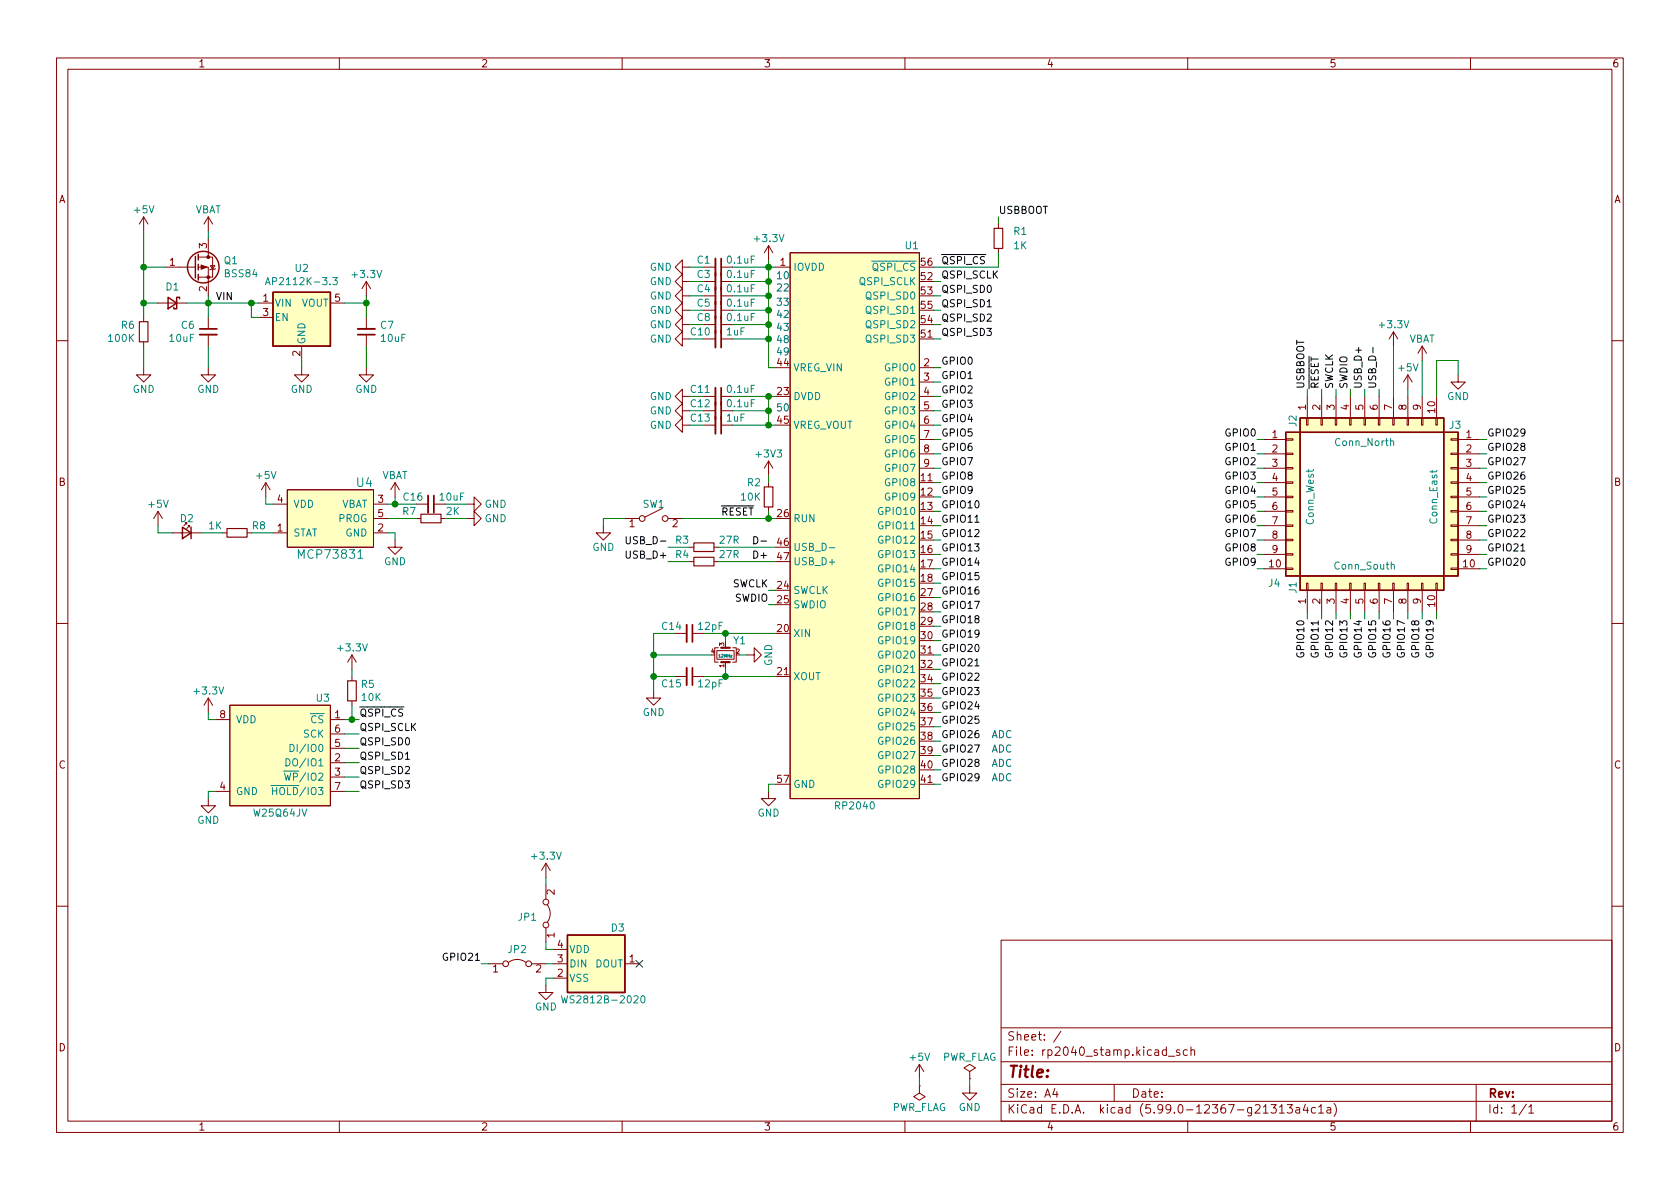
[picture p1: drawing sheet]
<svg xmlns="http://www.w3.org/2000/svg" width="297mm" height="210mm" viewBox="0 0 297 210" stroke-linecap="round" stroke-linejoin="round" font-family="sans-serif">
<g fill="none" stroke="#840000" stroke-width=".18">
<path d="M10 10.2h277v190.1h-277zM12 12.2h273v186.1h-273zM60 10.2v2M110 10.2v2M160 10.2v2M210 10.2v2M260 10.2v2M25.4 38.3l-.8 1.3M25.4 38.3v2.6M25.4 38.3l.8 1.3M36.8 38.3v2.6M36.8 38.3l-.7 1.3"/>
<path d="M36.8 38.3l.8 1.3M176.5 39.6v.8M25.4 56.1v.8M27.9 53.6h5.1M29.2 47.2h5.3M35.1 47.2h1.7v5.1M35.1 45.5h2.5v3.5h-2.5M36.8 42.2v3.3M36.8 56.1v2.1M36.8 59.2v2M37.2 47h.8l-.4 .6zM38.1 47.5l-.1 .1h-.8l-.1 .1"/>
<path d="M45.7 53.6h2.6M45.7 56.1h2.6M58.4 53.6h2.6M64.8 49.8l-.8 1.2M64.8 49.8v2.5M64.8 56.1v2.1M64.8 59.2v2M64.8 49.8l.7 1.2M120.6 59.9v-1.2l-1.2 1.2 1.2 1.3v-1.3h1.3M120.6 57.4v-1.3l-1.2 1.3 1.2 1.3v-1.3h1.3M120.6 49.8v-1.3l-1.2 1.3 1.2 1.2v-1.2h1.3M120.6 52.3v-1.3l-1.2 1.3 1.2 1.3v-1.3h1.3"/>
<path d="M120.6 54.9v-1.3l-1.2 1.3 1.2 1.2v-1.2h1.3M120.6 47.2v-1.2l-1.2 1.2 1.2 1.3v-1.3h1.3M124.5 47.2h2M124.5 49.8h2M124.5 52.3h2M124.5 59.9h2M124.5 57.4h2M124.5 54.9h2M127.5 47.2h2M127.5 49.8h2M127.5 52.3h2M127.5 59.9h2"/>
<path d="M127.5 57.4h2M127.5 54.9h2M135.9 43.4v2.6M135.9 43.4l-.8 1.3M135.9 43.4l.8 1.3M137.2 47.2h2.5M139.7 44.7h22.9v96.5h-22.9zM162.6 59.9h2.5M176.5 43.9v.8M246.4 58.7l-.8 1.2M246.4 58.7v2.5M246.4 58.7l.7 1.2"/>
<path d="M10 60.2h2M25.4 65v1.3h1.3l-1.3 1.3-1.3-1.3h1.3M25.4 60.4v.8M36.8 65v1.3h1.3l-1.3 1.3-1.2-1.3h1.2M53.3 65v1.3h1.3l-1.3 1.3-1.2-1.3h1.2M53.3 61.2v2.5M64.8 65v1.3h-1.3l1.3 1.3 1.2-1.3h-1.2M120.6 70.1v-1.3l-1.2 1.3 1.2 1.3v-1.3h1.3M120.6 72.6v-1.2l-1.2 1.2 1.2 1.3v-1.3h1.3M120.6 75.2v-1.3l-1.2 1.3 1.2 1.2v-1.2h1.3M124.5 70.1h2M124.5 72.6h2"/>
<path d="M124.5 75.2h2M127.5 70.1h2M127.5 72.6h2M127.5 75.2h2M162.6 70.1h2.5M162.6 72.6h2.5M162.6 75.2h2.5M162.6 77.7h2.5M162.6 65h2.5M162.6 67.6h2.5M223.5 77.7h3.8M227.3 77.6h1.3v.2h-1.3z"/>
<path d="M231 73.9h.3v1.3h-.3zM231.1 70.1v3.8M233.6 73.9h.2v1.3h-.2zM233.7 70.1v3.8M236.1 73.9h.2v1.3h-.2zM236.2 70.1v3.8M238.6 73.9h.3v1.3h-.3zM238.8 70.1v3.8M241.2 73.9h.2v1.3h-.2zM241.3 70.1v3.8M243.7 73.9h.3v1.3h-.3zM243.8 70.1v3.8"/>
<path d="M246.3 73.9h.2v1.3h-.2zM246.4 70.1v3.8M248.8 73.9h.2v1.3h-.2zM248.9 66.3l-.7 1.3M248.9 66.3v2.5M248.9 70.1v3.8M248.9 66.3l.8 1.3M251.3 73.9h.3v1.3h-.3zM251.5 61.2l-.8 1.3M251.5 61.2v2.5M251.5 70.1v3.8M251.5 61.2l.7 1.3"/>
<path d="M253.9 73.9h.2v1.3h-.2zM254 70.1v3.8M256.5 77.6h1.3v.2h-1.3zM257.8 66.3v1.3h1.3l-1.3 1.2-1.3-1.2h1.3M257.8 77.7h3.8M285 60.2h2M27.9 90.4l-.7 1.3M27.9 90.4v2.6M27.9 90.4l.8 1.3M30.5 94.2h5.1M33 92.7v-.2h-.2h.2l-.5 .5M33.5 93.2v-.2h-.2h.2l-.5 .5"/>
<path d="M39.4 94.2h.7M43.7 94.2h.7M47 85.3l-.8 1.3M47 85.3v2.6M47 85.3l.8 1.3M48.3 94.2h2.5M48.3 89.1h2.5M50.8 86.6h15.2v10.2h-15.2zM66 94.2h2.6M66 89.1h2.6M66 91.7h2.6M69.8 95.5v1.3h-1.2l1.2 1.2 1.3-1.2h-1.3"/>
<path d="M69.8 85.3l-.7 1.3M69.8 85.3v2.6M69.8 85.3l.8 1.3M73.7 89.1h2M73.7 91.7h.7M76.7 89.1h2M78 91.7h.7M82.5 89.1h1.3v1.3l1.3-1.3-1.3-1.2v1.2M82.5 91.7h1.3v1.3l1.3-1.3-1.3-1.3v1.3M106.7 93v1.2h-1.3l1.3 1.3 1.2-1.3h-1.2M110.5 91.7h2.5M117.1 89.9l-3.1 1.5"/>
<path d="M118.1 91.7h2.5M121.9 96.8h.8M121.9 99.3h.8M126.2 96.8h.8M126.2 99.3h.8M135.9 81.5l.8 1.3M135.9 81.5v2.6M135.9 85.3v.8M135.9 89.7v.7M135.9 81.5l-.8 1.3M162.6 80.3h2.5M162.6 82.8h2.5"/>
<path d="M162.6 85.3h2.5M223.5 80.3h3.8M223.5 82.8h3.8M223.5 85.3h3.8M223.5 87.9h3.8M223.5 90.4h3.8M223.5 93h3.8M223.5 95.5h3.8M223.5 98h3.8M227.3 97.9h1.3v.3h-1.3zM227.3 95.4h1.3v.2h-1.3zM227.3 92.8h1.3v.3h-1.3z"/>
<path d="M227.3 90.3h1.3v.2h-1.3zM227.3 87.8h1.3v.2h-1.3zM227.3 85.2h1.3v.3h-1.3zM227.3 82.7h1.3v.2h-1.3zM227.3 80.1h1.3v.3h-1.3zM256.5 97.9h1.3v.3h-1.3zM256.5 95.4h1.3v.2h-1.3zM256.5 92.8h1.3v.3h-1.3zM256.5 90.3h1.3v.2h-1.3zM256.5 87.8h1.3v.2h-1.3zM256.5 85.2h1.3v.3h-1.3zM256.5 82.7h1.3v.2h-1.3z"/>
<path d="M256.5 80.1h1.3v.3h-1.3zM257.8 80.3h3.8M257.8 82.8h3.8M257.8 85.3h3.8M257.8 87.9h3.8M257.8 90.4h3.8M257.8 93h3.8M257.8 95.5h3.8M257.8 98h3.8M10 110.2h2M62.2 115.8l.8 1.3M62.2 115.8v2.6"/>
<path d="M62.2 119.6v.8M62.2 115.8l-.7 1.3M119.4 112h2M119.4 119.6h2M122.4 112h2.1M122.4 119.6h2.1M126.7 115.1h3.1v1.5h-3.1zM127 114.5h-.6v2.6h.6M128.3 113.3v1.2M128.3 117.1v1.3M129.5 114.5h.7v2.6h-.7M132.1 115.8h1.2v-1.3l1.3 1.3-1.3 1.3v-1.3"/>
<path d="M137.2 119.6h2.5M162.6 115.8h2.5M223.5 100.6h3.8M227.3 100.5h1.3v.2h-1.3zM231 103.1h.3v1.3h-.3zM231.1 104.4v3.8M233.6 103.1h.2v1.3h-.2zM233.7 104.4v3.8M236.1 103.1h.2v1.3h-.2zM236.2 104.4v3.8M238.6 103.1h.3v1.3h-.3zM238.8 104.4v3.8"/>
<path d="M241.2 103.1h.2v1.3h-.2zM241.3 104.4v3.8M243.7 103.1h.3v1.3h-.3zM243.8 104.4v3.8M246.3 103.1h.2v1.3h-.2zM246.4 104.4v3.8M248.8 103.1h.2v1.3h-.2zM248.9 104.4v3.8M251.3 103.1h.3v1.3h-.3zM251.5 104.4v3.8M253.9 103.1h.2v1.3h-.2zM254 104.4v3.8"/>
<path d="M256.5 100.5h1.3v.2h-1.3zM257.8 100.6h3.8M285 110.2h2M36.8 123.4v2.6M36.8 123.4l-.7 1.3M36.8 123.4l.8 1.3M38.1 127.2h2.5M38.1 139.9h2.5M40.6 124.7h17.8v17.8h-17.8zM58.4 127.2h2.6M58.4 134.9h2.6M58.4 137.4h2.6"/>
<path d="M58.4 139.9h2.6M58.4 132.3h2.6M58.4 129.8h2.6M62.2 123.9v.8M115.6 122.2v1.2h1.2l-1.2 1.3-1.3-1.3h1.3M135.9 139.9v1.3h1.3l-1.3 1.3-1.3-1.3h1.3M162.6 138.7h2.5M36.8 141.2v1.3h-1.2l1.2 1.3 1.3-1.3h-1.3M96.5 152.6l.8 1.3M96.5 152.6v2.6M96.5 156.5v2.5M96.5 152.6l-.7 1.3"/>
<path d="M10 160.2h2M86.4 170.4h2.5M89.9 170.2a2.54 2.54 0 0 1 3.1 0M94 170.4h2.5M96.5 174.2v1.3h1.3l-1.3 1.3-1.3-1.3h1.3M96.5 164.1v2.5M96.8 160a2.54 2.54 0 0 1 0 3.1M97.8 170.4h2.5M97.8 173h2.5M97.8 167.9h2.5M110.5 170.4h2.5M177 166.3h108v32h-108z"/>
<path d="M285 160.2h2M60 198.3v2M110 198.3v2M160 198.3v2M162.6 192v1.3l1 .6-1 .7-1.1-.7 1.1-.6M162.6 192h.1M162.6 188.2l-.8 1.3M162.6 188.2v2.5M162.6 188.2l.7 1.3M171.4 189.5l1.1-.7-1.1-.6-1 .6 1 .7v1.2M171.4 190.7h.1M171.4 192v1.3h-1.2l1.2 1.3 1.3-1.3h-1.3"/>
<path d="M177 194.8h108M177 191.8h108M177 187.8h108M177 181.8h108M186.5 192.5l-.4 1h1M186.9 193v1M187.6 182.4l-1.3 1.9M197 191.8v3M206.6 186.8h1.1M208.6 185.7l-.4-.1-.2 .2 .1 .3 .5 .1v.4h-.6M209.9 185.7l-.4-.1-.3 .3v.4l.2 .3h.5M210 198.3v2"/>
<path d="M210.6 185.8l.2-.2 .3 .1 .1 .9M210.6 185.1v1.5M224.7 195.3h.9l-.5 .6 .5 .1v.7l-.2 .1h-.5l-.2-.1M226.2 195.8l.4-.5v1.5M226.2 196.8h.9M227.6 195.3h.9l-.5 .6 .4 .1v.7l-.2 .1h-.4l-.2-.1M229.1 195.9h.6l.1 .9M229.8 196.2l-.5 .1a.29 .29 0 0 0-.2 .2 .29 .29 0 0 0 .2 .3h.5M230.8 195.3l-.4 1h1M231.1 195.8v1M232.6 195.9l-.5-.1-.2 .3v.4l.1 .3h.6M233.1 195.8l.5-.5v1.5"/>
<path d="M233.1 196.8h.9M234.6 195.9h.6l.1 .9M235.3 196.2l-.5 .1a.29 .29 0 0 0-.2 .2 .29 .29 0 0 0 .2 .3h.5M235.9 195.1a1.72 1.72 0 0 1 0 2.3M260 198.3v2M261 191.8v6.5M269.9 195.3l-1.3 1.9M270.3 195.8l.4-.5v1.5M270.3 196.8h.9"/>
<circle cx="113.5" cy="91.7" r=".51"/>
<circle cx="117.6" cy="91.7" r=".51"/>
<circle cx="96.5" cy="159.5" r=".51"/>
<circle cx="89.4" cy="170.4" r=".51"/>
<circle cx="93.5" cy="170.4" r=".51"/>
<circle cx="96.5" cy="163.6" r=".51"/>
</g>
<g fill="none" stroke="#840000" stroke-width=".25">
<path d="M29.7 52.6l1.5 1-1.5 1zM31.7 52.8v-.2h-.5v2h-.5v-.2M34.5 45.3v3.8M35.1 45v1M35.1 46.7v1M35.1 48.5v1M48.3 51.7h10.1v9.5h-10.1zM227.3 76.4h2.6v25.4h-2.6zM229.9 73.9h25.4v2.5h-25.4zM255.3 76.4h2.5v25.4h-2.5zM32.3 93.2l1.5 1-1.5 1zM33.8 93.2v2"/>
<path d="M229.9 101.8h25.4v2.6h-25.4zM100.3 165.3h10.2v10.2h-10.2z"/>
<circle cx="35.9" cy="47.2" r="2.79"/>
</g>
<g fill="#840000" stroke="#840000" stroke-width=".18">
<path d="M35.6 46.9l1 .3-1 .4z"/>
<circle cx="36.8" cy="49" r=".25"/>
<circle cx="36.8" cy="45.5" r=".25"/>
</g>
<g fill="#ffffc2" stroke="#ffffc2" stroke-width=".18">
<path d="M50.8 86.6h15.2v10.2h-15.2z"/>
<path d="M100.3 165.3h10.2v10.2h-10.2z"/>
<path d="M48.3 51.7h10.1v9.5h-10.1z"/>
<path d="M255.3 76.4h2.5v25.4h-2.5z"/>
<path d="M139.7 44.7h22.9v96.5h-22.9z"/>
<path d="M229.9 73.9h25.4v2.5h-25.4z"/>
<path d="M227.3 76.4h2.6v25.4h-2.6z"/>
<path d="M229.9 101.8h25.4v2.6h-25.4z"/>
<path d="M40.6 124.7h17.8v17.8h-17.8z"/>
</g>
<g fill="none" stroke="#008484" stroke-width=".18">
<path d="M46.9 50.4l.5-1.3 .4 1.3M47.1 50h.6M58.8 49.1h.8l-.4 .5 .4 .1v.5l-.2 .2-.6-.2M245.9 78.1l.1-.1h.3l.1 .8M63.3 98.7h.9M146.6 96.9h1M246 99.9l.2-.1 .3 .1v.7M253.2 83.1v.5M254.1 83.1l-.2 .3h-1.1M50.6 134.2a.64 .64 0 0 1 .7 .6 .64 .64 0 0 1-.7 .6zM51.3 131.6a.64 .64 0 0 1 .7 .7 .64 .64 0 0 1-.7 .6zM99.3 176.1l.3 1.3 .2-1 .3 1 .3-1.3"/>
<path d="M113.4 176.2l.2-.1a.68 .68 0 0 1 .4 .6 .68 .68 0 0 1-.4 .7l-.2-.2-.1-.3z"/>
</g>
<path d="M24.6 56.9h1.6v3.5h-1.6zM175.8 40.4h1.5v3.5h-1.5zM40.1 93.5h3.6v1.5h-3.6zM74.4 90.9h3.6v1.6h-3.6zM122.7 96h3.5v1.5h-3.5zM122.7 98.5h3.5v1.6h-3.5zM135.1 86.1h1.6v3.6h-1.6zM61.5 120.4h1.5v3.5h-1.5z" fill="none" stroke="#840000" stroke-width=".2"/>
<path d="M35.3 59.2h3.1M63.2 58.2h3.1M126.5 45.7v15.8M126.5 68.6v8.1M75.7 87.6v3.1M121.4 110.5v3M121.4 118.1v3.1" fill="none" stroke="#840000" stroke-width=".33"/>
<path d="M35.3 58.2h3.1M63.2 59.2h3.1M127.5 45.7v15.8M127.5 68.6v8.1M76.7 87.6v3.1M122.4 110.5v3M122.4 118.1v3.1" fill="none" stroke="#840000" stroke-width=".3"/>
<path d="M127.5 117.1h1.5M127.5 114.5h1.5" fill="none" stroke="#840000" stroke-width=".38"/>
<path d="M242.8 61.4v1M110.7 94.9v1l.3 .3h.2l.2-.3v-1M133.3 94.9a.64 .64 0 0 1 .7 .6 .64 .64 0 0 1-.7 .7zM134.5 95.7h1M172.4 92.4h.7M268.9 97.4h.7M172.4 117.8h.7" fill="none" stroke="#000" stroke-width=".18"/>
<path d="M127.1 115.9l.1-.2v.5M127.1 116.2h.3" fill="none" stroke="#0000c2" stroke-width=".18"/>
<g fill="none" stroke="#008400" stroke-width=".18">
<path d="M176.5 38.3v1.3M25.4 40.9v15.2M25.4 47.2h3.8M25.4 53.6h2.5M33 53.6h12.7M36.8 40.9v1.3M36.8 52.3v3.8M44.4 53.6v2.5h1.3M61 53.6h3.8M64.8 52.3v3.8M121.9 47.2h2.6M121.9 52.3h2.6"/>
<path d="M121.9 54.9h2.6M121.9 49.8h2.6M129.5 47.2h7.7M129.5 52.3h6.4M129.5 54.9h6.4M129.5 59.9h6.4M129.5 57.4h6.4M129.5 49.8h6.4M135.9 46v19h1.3M165.1 52.3h1.3M165.1 54.9h1.3M165.1 59.9h1.3"/>
<path d="M165.1 57.4h1.3M165.1 49.8h1.3M176.5 44.7v2.5h-11.4M25.4 61.2v3.8M36.8 61.2v3.8M53.3 63.7v1.3M64.8 61.2v3.8M129.5 70.1h7.7M129.5 72.6h6.4M129.5 75.2h7.7M135.9 70.1v5.1M165.1 70.1h1.3"/>
<path d="M165.1 72.6h1.3M165.1 75.2h1.3M165.1 65h1.3M165.1 77.7h1.3M165.1 67.6h1.3M222.2 77.7h1.3M231.1 68.8v1.3M233.7 68.8v1.3M236.2 68.8v1.3M238.8 68.8v1.3M241.3 68.8v1.3M243.8 68.8v1.3"/>
<path d="M246.4 61.2v8.9M248.9 68.8v1.3M251.5 63.7v6.4M257.8 66.3v-2.6h-3.8v6.4M261.6 77.7h1.3M27.9 93v1.2h2.6M35.6 94.2h3.8M44.4 94.2h3.9M47 87.9v1.2h1.3M68.6 91.7h5.1M68.6 94.2h1.2v1.3M68.6 89.1h5.1"/>
<path d="M69.8 87.9v1.2M78.7 91.7h3.8M78.7 89.1h3.8M110.5 91.7h-3.8v1.3M118.1 96.8h3.8M118.1 99.3h3.8M120.6 91.7h16.6M127 96.8h10.2M127 99.3h10.2M135.9 84.1v1.2M135.9 90.4v1.3M165.1 82.8h1.3"/>
<path d="M165.1 93h1.3M165.1 95.5h1.3M165.1 98h1.3M165.1 80.3h1.3M165.1 85.3h1.3M165.1 87.9h1.3M165.1 90.4h1.3M222.2 82.8h1.3M222.2 93h1.3M222.2 95.5h1.3M222.2 98h1.3M222.2 80.3h1.3"/>
<path d="M222.2 85.3h1.3M222.2 87.9h1.3M222.2 90.4h1.3M261.6 82.8h1.3M261.6 93h1.3M261.6 95.5h1.3M261.6 98h1.3M261.6 80.3h1.3M261.6 85.3h1.3M261.6 87.9h1.3M261.6 90.4h1.3M62.2 118.4v1.2"/>
<path d="M115.6 119.6h3.8M115.6 115.8h10.1M119.4 112h-3.8v10.2M124.5 112h12.7M124.5 119.6h12.7M128.3 112v1.3M128.3 118.4v1.2M130.8 115.8h1.3M135.9 106.9h1.3M135.9 104.4h1.3M165.1 105.7h1.3M165.1 108.2h1.3"/>
<path d="M165.1 100.6h1.3M165.1 103.1h1.3M165.1 110.7h1.3M165.1 113.3h1.3M165.1 115.8h1.3M165.1 118.4h1.3M222.2 100.6h1.3M231.1 108.2v1.3M233.7 108.2v1.3M236.2 108.2v1.3M238.8 108.2v1.3M241.3 108.2v1.3"/>
<path d="M243.8 108.2v1.3M246.4 108.2v1.3M248.9 108.2v1.3M251.5 108.2v1.3M254 108.2v1.3M261.6 100.6h1.3M36.8 126v1.2h1.3M38.1 139.9h-1.3v1.3M61 127.2h2.5M61 139.9h2.5M61 129.8h2.5M61 132.3h2.5"/>
<path d="M61 134.9h2.5M61 137.4h2.5M62.2 124.7v2.5M137.2 138.7h-1.3v1.2M165.1 123.4h1.3M165.1 126h1.3M165.1 136.1h1.3M165.1 138.7h1.3M165.1 120.9h1.3M165.1 128.5h1.3M165.1 131.1h1.3M165.1 133.6h1.3"/>
<path d="M96.5 155.2v1.3M85.1 170.4h1.3M96.5 170.4h1.3M96.5 166.6v1.3h1.3M97.8 173h-1.3v1.2M162.6 190.7v1.3M171.4 190.7v1.3"/>
</g>
<path d="M112.4 169.8l1.2 1.2M113.6 169.8l-1.2 1.2" fill="none" stroke="#000084" stroke-width=".18"/>
<g fill="#008400" stroke="#008400" stroke-width=".18">
<circle cx="135.9" cy="91.7" r=".51"/>
<circle cx="128.3" cy="112" r=".51"/>
<circle cx="25.4" cy="47.2" r=".51"/>
<circle cx="25.4" cy="53.6" r=".51"/>
<circle cx="36.8" cy="53.6" r=".51"/>
<circle cx="44.5" cy="53.6" r=".51"/>
<circle cx="62.2" cy="127.2" r=".51"/>
<circle cx="135.9" cy="70.1" r=".51"/>
<circle cx="135.9" cy="72.6" r=".51"/>
<circle cx="135.9" cy="75.2" r=".51"/>
<circle cx="135.9" cy="59.9" r=".51"/>
<circle cx="115.6" cy="115.8" r=".51"/>
<circle cx="128.3" cy="119.6" r=".51"/>
<circle cx="115.6" cy="119.6" r=".51"/>
<circle cx="64.8" cy="53.6" r=".51"/>
<circle cx="69.9" cy="89.1" r=".51"/>
<circle cx="135.9" cy="47.2" r=".51"/>
<circle cx="135.9" cy="49.8" r=".51"/>
<circle cx="135.9" cy="52.3" r=".51"/>
<circle cx="135.9" cy="54.9" r=".51"/>
<circle cx="135.9" cy="57.4" r=".51"/>
</g>
<text font-size="2.8" fill="#840000" x="178" y="190.6">Title:</text>
<g font-size="2.1" fill="#008484">
<text x="63.1" y="86.1">U4</text>
<text x="53.1" y="98.8">MCP73831</text>
</g>
<g font-size="2.1" fill="#840000">
<text x="178" y="184">Sheet: /</text>
<text x="178" y="186.7">File: rp2040_stamp.kicad_sch</text>
<text x="178" y="196.9">KiCad E.D.A. kicad (5.99.0-12367-g21313a4c1a)</text>
<text x="178" y="194.1">Size: A4</text>
<text x="200" y="194.1">Date:</text>
<text x="263" y="194.1">Rev:</text>
<text x="263" y="196.9">Id: 1/1</text>
</g>
<g font-size="1.8" fill="#840000">
<text x="35" y="11.9">1</text>
<text x="85" y="11.9">2</text>
<text x="135" y="11.9">3</text>
<text x="185" y="11.9">4</text>
<text x="235" y="11.9">5</text>
<text x="285" y="11.9">6</text>
<text x="10.3" y="35.9">A</text>
<text x="285.3" y="35.9">A</text>
<text x="30" y="47">1</text>
<text x="36.6" y="43.9" transform="rotate(-90 36.6 43.9)">3</text>
<text x="137.9" y="47">1</text>
<text x="162.8" y="47">56</text>
<text x="36.6" y="51.5" transform="rotate(-90 36.6 51.5)">2</text>
<text x="46.5" y="53.3">1</text>
<text x="59.2" y="53.3">5</text>
<text x="162.8" y="49.5">52</text>
<text x="162.8" y="52.1">53</text>
<text x="46.5" y="55.9">3</text>
<text x="162.8" y="59.7">51</text>
<text x="162.8" y="57.1">54</text>
<text x="162.8" y="54.6">55</text>
<text x="53.1" y="63" transform="rotate(-90 53.1 63)">2</text>
<text x="137.4" y="64.8">44</text>
<text x="163.3" y="64.8">2</text>
<text x="137.4" y="69.8">23</text>
<text x="163.3" y="67.3">3</text>
<text x="163.3" y="69.8">4</text>
<text x="137.4" y="74.9">45</text>
<text x="163.3" y="72.4">5</text>
<text x="163.3" y="74.9">6</text>
<text x="163.3" y="77.5">7</text>
<text x="224.9" y="77.5">1</text>
<text x="230.9" y="72.5" transform="rotate(-90 230.9 72.5)">1</text>
<text x="233.4" y="72.5" transform="rotate(-90 233.4 72.5)">2</text>
<text x="236" y="72.5" transform="rotate(-90 236 72.5)">3</text>
<text x="238.5" y="72.5" transform="rotate(-90 238.5 72.5)">4</text>
<text x="241" y="72.5" transform="rotate(-90 241 72.5)">5</text>
<text x="243.6" y="72.5" transform="rotate(-90 243.6 72.5)">6</text>
<text x="246.1" y="72.5" transform="rotate(-90 246.1 72.5)">7</text>
<text x="248.7" y="72.5" transform="rotate(-90 248.7 72.5)">8</text>
<text x="251.2" y="72.5" transform="rotate(-90 251.2 72.5)">9</text>
<text x="253.7" y="73" transform="rotate(-90 253.7 73)">10</text>
<text x="259.2" y="77.5">1</text>
<text x="163.3" y="80">8</text>
<text x="163.3" y="82.5">9</text>
<text x="224.9" y="80">2</text>
<text x="224.9" y="82.5">3</text>
<text x="259.2" y="80">2</text>
<text x="259.2" y="82.5">3</text>
<text x="10.3" y="85.9">B</text>
<text x="49" y="88.9">4</text>
<text x="66.8" y="88.9">3</text>
<text x="162.8" y="85.1">11</text>
<text x="162.8" y="87.6">12</text>
<text x="224.9" y="85.1">4</text>
<text x="224.9" y="87.6">5</text>
<text x="259.2" y="85.1">4</text>
<text x="259.2" y="87.6">5</text>
<text x="285.3" y="85.9">B</text>
<text x="49" y="94">1</text>
<text x="66.8" y="94">2</text>
<text x="66.8" y="91.4">5</text>
<text x="111.3" y="93.2">1</text>
<text x="118.9" y="93.2">2</text>
<text x="137.4" y="91.4">26</text>
<text x="162.8" y="90.2">13</text>
<text x="162.8" y="92.7">14</text>
<text x="162.8" y="95.2">15</text>
<text x="224.9" y="90.2">6</text>
<text x="224.9" y="92.7">7</text>
<text x="224.9" y="95.2">8</text>
<text x="259.2" y="90.2">6</text>
<text x="259.2" y="92.7">7</text>
<text x="259.2" y="95.2">8</text>
<text x="137.4" y="96.5">46</text>
<text x="137.4" y="99.1">47</text>
<text x="162.8" y="97.8">16</text>
<text x="162.8" y="100.3">17</text>
<text x="224.4" y="100.3">10</text>
<text x="224.9" y="97.8">9</text>
<text x="258.7" y="100.3">10</text>
<text x="259.2" y="97.8">9</text>
<text x="137.4" y="104.1">24</text>
<text x="137.4" y="106.7">25</text>
<text x="162.8" y="102.9">18</text>
<text x="162.8" y="105.4">27</text>
<text x="162.8" y="107.9">28</text>
<text x="230.9" y="106.8" transform="rotate(-90 230.9 106.8)">1</text>
<text x="233.4" y="106.8" transform="rotate(-90 233.4 106.8)">2</text>
<text x="236" y="106.8" transform="rotate(-90 236 106.8)">3</text>
<text x="238.5" y="106.8" transform="rotate(-90 238.5 106.8)">4</text>
<text x="241" y="106.8" transform="rotate(-90 241 106.8)">5</text>
<text x="243.6" y="106.8" transform="rotate(-90 243.6 106.8)">6</text>
<text x="246.1" y="106.8" transform="rotate(-90 246.1 106.8)">7</text>
<text x="248.7" y="106.8" transform="rotate(-90 248.7 106.8)">8</text>
<text x="251.2" y="106.8" transform="rotate(-90 251.2 106.8)">9</text>
<text x="253.7" y="107.3" transform="rotate(-90 253.7 107.3)">10</text>
<text x="137.4" y="111.8">20</text>
<text x="162.8" y="110.5">29</text>
<text x="162.8" y="113">30</text>
<text x="137.4" y="119.4">21</text>
<text x="162.8" y="115.6">31</text>
<text x="162.8" y="118.1">32</text>
<text x="162.8" y="120.6">34</text>
<text x="162.8" y="123.2">35</text>
<text x="162.8" y="125.7">36</text>
<text x="38.9" y="127">8</text>
<text x="59.2" y="127">1</text>
<text x="59.2" y="129.5">6</text>
<text x="162.8" y="128.3">37</text>
<text x="162.8" y="130.8">38</text>
<text x="10.3" y="135.9">C</text>
<text x="59.2" y="134.6">2</text>
<text x="59.2" y="137.2">3</text>
<text x="59.2" y="132.1">5</text>
<text x="162.8" y="133.3">39</text>
<text x="162.8" y="135.9">40</text>
<text x="285.3" y="135.9">C</text>
<text x="38.9" y="139.7">4</text>
<text x="59.2" y="139.7">7</text>
<text x="137.4" y="138.4">57</text>
<text x="162.8" y="138.4">41</text>
<text x="98" y="158.2" transform="rotate(-90 98 158.2)">2</text>
<text x="98" y="165.8" transform="rotate(-90 98 165.8)">1</text>
<text x="98.6" y="167.6">4</text>
<text x="87.1" y="172">1</text>
<text x="94.8" y="172">2</text>
<text x="98.6" y="172.7">2</text>
<text x="98.6" y="170.2">3</text>
<text x="111.3" y="170.2">1</text>
<text x="10.3" y="185.9">D</text>
<text x="285.3" y="185.9">D</text>
<text x="35" y="199.9">1</text>
<text x="85" y="199.9">2</text>
<text x="135" y="199.9">3</text>
<text x="185" y="199.9">4</text>
<text x="235" y="199.9">5</text>
<text x="285" y="199.9">6</text>
</g>
<g font-size="1.8" fill="#008484">
<text x="23.8" y="37.7">+5V</text>
<text x="34.4" y="37.7">VBAT</text>
<text x="179.3" y="41.5">R1</text>
<text x="39.6" y="46.7">Q1</text>
<text x="114.9" y="47.9">GND</text>
<text x="123.3" y="46.6">C1</text>
<text x="128.7" y="46.6">0.1uF</text>
<text x="133.6" y="42.8">+3.3V</text>
<text x="140.2" y="47.9">IOVDD</text>
<text x="153" y="47.9">~{QSPI_CS}</text>
<text x="160.1" y="44.1">U1</text>
<text x="179.3" y="44.1">1K</text>
<text x="29.3" y="51.4">D1</text>
<text x="39.8" y="49">BSS84</text>
<text x="48" y="50.4">AP2112K-3.3</text>
<text x="52.2" y="48.1">U2</text>
<text x="62.4" y="49.1">+3.3V</text>
<text x="114.9" y="50.4">GND</text>
<text x="114.9" y="53">GND</text>
<text x="123.3" y="49.1">C3</text>
<text x="123.3" y="51.7">C4</text>
<text x="128.7" y="49.1">0.1uF</text>
<text x="128.7" y="51.7">0.1uF</text>
<text x="152" y="50.4">QSPI_SCLK</text>
<text x="153.4" y="53">QSPI_SD0</text>
<text x="21.5" y="58.1">R6</text>
<text x="32.1" y="58.1">C6</text>
<text x="48.5" y="54.2">VIN</text>
<text x="48.5" y="56.8">EN</text>
<text x="53.3" y="54.2">VOUT</text>
<text x="67.3" y="58.1">C7</text>
<text x="114.9" y="58">GND</text>
<text x="114.9" y="55.5">GND</text>
<text x="123.3" y="56.8">C8</text>
<text x="123.3" y="54.2">C5</text>
<text x="128.5" y="59.3">1uF</text>
<text x="128.7" y="56.8">0.1uF</text>
<text x="128.7" y="54.2">0.1uF</text>
<text x="153.4" y="58">QSPI_SD2</text>
<text x="153.4" y="55.5">QSPI_SD1</text>
<text x="244" y="58">+3.3V</text>
<text x="19.3" y="60.4">100K</text>
<text x="30" y="60.4">10uF</text>
<text x="54" y="61" transform="rotate(-90 54 61)">GND</text>
<text x="67.5" y="60.4">10uF</text>
<text x="114.9" y="60.6">GND</text>
<text x="140.2" y="65.7">VREG_VIN</text>
<text x="153.4" y="60.6">QSPI_SD3</text>
<text x="156.6" y="65.7">GPIO0</text>
<text x="247.3" y="65.7">+5V</text>
<text x="249.1" y="60.6">VBAT</text>
<text x="23.4" y="69.5">GND</text>
<text x="34.9" y="69.5">GND</text>
<text x="51.4" y="69.5">GND</text>
<text x="62.8" y="69.5">GND</text>
<text x="114.9" y="70.7">GND</text>
<text x="128.7" y="69.5">0.1uF</text>
<text x="140.2" y="70.7">DVDD</text>
<text x="156.6" y="68.2">GPIO1</text>
<text x="156.6" y="70.7">GPIO2</text>
<text x="255.8" y="70.7">GND</text>
<text x="114.9" y="73.3">GND</text>
<text x="114.9" y="75.8">GND</text>
<text x="128.5" y="74.5">1uF</text>
<text x="128.7" y="72">0.1uF</text>
<text x="140.2" y="75.8">VREG_VOUT</text>
<text x="156.6" y="73.3">GPIO3</text>
<text x="156.6" y="75.8">GPIO4</text>
<text x="229.2" y="75.4" transform="rotate(-90 229.2 75.4)">J2</text>
<text x="256.3" y="75.8">J3</text>
<text x="133.8" y="80.9">+3V3</text>
<text x="156.6" y="78.4">GPIO5</text>
<text x="156.6" y="80.9">GPIO6</text>
<text x="156.6" y="83.4">GPIO7</text>
<text x="236.2" y="78.9">Conn_North</text>
<text x="26.3" y="89.8">+5V</text>
<text x="45.4" y="84.7">+5V</text>
<text x="51.8" y="89.8">VDD</text>
<text x="60.2" y="89.8">VBAT</text>
<text x="67.4" y="84.7">VBAT</text>
<text x="71.4" y="88.5">C16</text>
<text x="77.8" y="88.5">10uF</text>
<text x="85.7" y="89.8">GND</text>
<text x="113.7" y="89.8">SW1</text>
<text x="131.1" y="88.5">10K</text>
<text x="132.2" y="86">R2</text>
<text x="156.6" y="86">GPIO8</text>
<text x="156.6" y="88.5">GPIO9</text>
<text x="31.9" y="92.3">D2</text>
<text x="36.9" y="93.6">1K</text>
<text x="44.6" y="93.6">R8</text>
<text x="51.8" y="94.9">STAT</text>
<text x="59.8" y="92.3">PROG</text>
<text x="61.1" y="94.9">GND</text>
<text x="71.2" y="91.1">R7</text>
<text x="78.9" y="91.1">2K</text>
<text x="85.7" y="92.3">GND</text>
<text x="140.2" y="92.3">RUN</text>
<text x="155.7" y="91.1">GPIO10</text>
<text x="155.7" y="93.6">GPIO11</text>
<text x="232.3" y="92.7" transform="rotate(-90 232.3 92.7)">Conn_West</text>
<text x="254.1" y="92.5" transform="rotate(-90 254.1 92.5)">Conn_East</text>
<text x="67.9" y="99.9">GND</text>
<text x="104.7" y="97.4">GND</text>
<text x="119.5" y="96.1">R3</text>
<text x="119.5" y="98.7">R4</text>
<text x="127.3" y="96.1">27R</text>
<text x="127.3" y="98.7">27R</text>
<text x="140.2" y="97.4">USB_D-</text>
<text x="140.2" y="99.9">USB_D+</text>
<text x="155.7" y="96.1">GPIO12</text>
<text x="155.7" y="98.7">GPIO13</text>
<text x="155.7" y="101.2">GPIO14</text>
<text x="236" y="100.7">Conn_South</text>
<text x="140.2" y="105">SWCLK</text>
<text x="140.2" y="107.6">SWDIO</text>
<text x="155.7" y="103.8">GPIO15</text>
<text x="155.7" y="106.3">GPIO16</text>
<text x="224.3" y="103.8">J4</text>
<text x="229.2" y="104.9" transform="rotate(-90 229.2 104.9)">J1</text>
<text x="117.1" y="111.4">C14</text>
<text x="123.5" y="111.4">12pF</text>
<text x="129.7" y="113.9">Y1</text>
<text x="140.2" y="112.6">XIN</text>
<text x="155.7" y="108.8">GPIO17</text>
<text x="155.7" y="111.4">GPIO18</text>
<text x="155.7" y="113.9">GPIO19</text>
<text x="59.9" y="115.2">+3.3V</text>
<text x="136.5" y="117.8" transform="rotate(-90 136.5 117.8)">GND</text>
<text x="155.7" y="116.5">GPIO20</text>
<text x="155.7" y="119">GPIO21</text>
<text x="34.5" y="122.8">+3.3V</text>
<text x="55.9" y="124.1">U3</text>
<text x="63.9" y="121.6">R5</text>
<text x="64" y="123.9">10K</text>
<text x="117.1" y="121.5">C15</text>
<text x="123.5" y="121.5">12pF</text>
<text x="140.2" y="120.3">XOUT</text>
<text x="155.7" y="121.5">GPIO22</text>
<text x="155.7" y="124.1">GPIO23</text>
<text x="41.7" y="127.9">VDD</text>
<text x="53.6" y="127.9">~{CS}</text>
<text x="53.7" y="130.4">SCK</text>
<text x="113.6" y="126.6">GND</text>
<text x="155.7" y="126.6">GPIO24</text>
<text x="155.7" y="129.2">GPIO25</text>
<text x="155.7" y="131.7">GPIO26</text>
<text x="51.4" y="135.5">DO/IO1</text>
<text x="52.3" y="133">DI/IO0</text>
<text x="155.7" y="134.2">GPIO27</text>
<text x="155.7" y="136.8">GPIO28</text>
<text x="41.7" y="140.6">GND</text>
<text x="47.7" y="140.6">~{HOLD}/IO3</text>
<text x="49.8" y="138">~{WP}/IO2</text>
<text x="140.2" y="139.3">GND</text>
<text x="147.9" y="143.1">RP2040</text>
<text x="155.7" y="139.3">GPIO29</text>
<text x="34.9" y="145.7">GND</text>
<text x="45" y="144.4">W25Q64JV</text>
<text x="133.9" y="144.4">GND</text>
<text x="94.2" y="152">+3.3V</text>
<text x="91.7" y="162.8">JP1</text>
<text x="108.1" y="164.7">D3</text>
<text x="89.9" y="168.5">JP2</text>
<text x="100.6" y="173.6">VSS</text>
<text x="100.6" y="171.1">DIN</text>
<text x="100.6" y="168.5">VDD</text>
<text x="105.2" y="171.1">DOUT</text>
<text x="94.6" y="178.7">GND</text>
<text x="100.4" y="177.4">WS2812B-2020</text>
<text x="161" y="187.6">+5V</text>
<text x="166.5" y="187.6">PWR_FLAG</text>
<text x="157.6" y="196.5">PWR_FLAG</text>
<text x="169.5" y="196.5">GND</text>
</g>
<g font-size="1.8">
<text x="176.5" y="37.8">USBBOOT</text>
<text x="166.4" y="46.7">~{QSPI_CS}</text>
<text x="38.1" y="53">VIN</text>
<text x="166.4" y="49.2">QSPI_SCLK</text>
<text x="166.4" y="51.8">QSPI_SD0</text>
<text x="166.4" y="54.3">QSPI_SD1</text>
<text x="166.4" y="56.9">QSPI_SD2</text>
<text x="166.4" y="59.4">QSPI_SD3</text>
<text x="166.4" y="64.5">GPIO0</text>
<text x="166.4" y="67">GPIO1</text>
<text x="166.4" y="69.6">GPIO2</text>
<text x="230.6" y="68.8" transform="rotate(-90 230.6 68.8)">USBBOOT</text>
<text x="233.1" y="68.8" transform="rotate(-90 233.1 68.8)">~{RESET}</text>
<text x="235.7" y="68.8" transform="rotate(-90 235.7 68.8)">SWCLK</text>
<text x="238.2" y="68.8" transform="rotate(-90 238.2 68.8)">SWDIO</text>
<text x="240.8" y="68.8" transform="rotate(-90 240.8 68.8)">USB_D+</text>
<text x="243.3" y="68.8" transform="rotate(-90 243.3 68.8)">USB_D-</text>
<text x="166.4" y="72.1">GPIO3</text>
<text x="166.4" y="74.6">GPIO4</text>
<text x="166.4" y="77.2">GPIO5</text>
<text x="216.8" y="77.2">GPIO0</text>
<text x="262.9" y="77.2">GPIO29</text>
<text x="166.4" y="79.7">GPIO6</text>
<text x="166.4" y="82.3">GPIO7</text>
<text x="216.8" y="79.7">GPIO1</text>
<text x="216.8" y="82.3">GPIO2</text>
<text x="262.9" y="79.7">GPIO28</text>
<text x="262.9" y="82.3">GPIO27</text>
<text x="166.4" y="84.8">GPIO8</text>
<text x="166.4" y="87.3">GPIO9</text>
<text x="166.4" y="89.9">GPIO10</text>
<text x="216.8" y="84.8">GPIO3</text>
<text x="216.8" y="87.3">GPIO4</text>
<text x="216.8" y="89.9">GPIO5</text>
<text x="262.9" y="84.8">GPIO26</text>
<text x="262.9" y="87.3">GPIO25</text>
<text x="262.9" y="89.9">GPIO24</text>
<text x="126.1" y="91.1">~{RESET}</text>
<text x="166.4" y="92.4">GPIO11</text>
<text x="166.4" y="95">GPIO12</text>
<text x="216.8" y="92.4">GPIO6</text>
<text x="216.8" y="95">GPIO7</text>
<text x="262.9" y="95">GPIO22</text>
<text x="262.9" y="92.4">GPIO23</text>
<text x="111.1" y="98.8">USB_D+</text>
<text x="111.5" y="96.2">USB_D-</text>
<text x="133.6" y="98.8">D+</text>
<text x="166.4" y="97.5">GPIO13</text>
<text x="166.4" y="100">GPIO14</text>
<text x="216.8" y="97.5">GPIO8</text>
<text x="216.8" y="100">GPIO9</text>
<text x="262.9" y="97.5">GPIO21</text>
<text x="262.9" y="100">GPIO20</text>
<text x="129.4" y="103.8">SWCLK</text>
<text x="129.9" y="106.4">SWDIO</text>
<text x="166.4" y="102.6">GPIO15</text>
<text x="166.4" y="105.1">GPIO16</text>
<text x="166.4" y="107.7">GPIO17</text>
<text x="166.4" y="110.2">GPIO18</text>
<text x="166.4" y="112.7">GPIO19</text>
<text x="166.4" y="117.8">GPIO21</text>
<text x="166.4" y="115.3">GPIO20</text>
<text x="230.6" y="115.9" transform="rotate(-90 230.6 115.9)">GPIO10</text>
<text x="233.1" y="115.9" transform="rotate(-90 233.1 115.9)">GPIO11</text>
<text x="235.7" y="115.9" transform="rotate(-90 235.7 115.9)">GPIO12</text>
<text x="238.2" y="115.9" transform="rotate(-90 238.2 115.9)">GPIO13</text>
<text x="240.8" y="115.9" transform="rotate(-90 240.8 115.9)">GPIO14</text>
<text x="243.3" y="115.9" transform="rotate(-90 243.3 115.9)">GPIO15</text>
<text x="245.8" y="115.9" transform="rotate(-90 245.8 115.9)">GPIO16</text>
<text x="248.4" y="115.9" transform="rotate(-90 248.4 115.9)">GPIO17</text>
<text x="250.9" y="115.9" transform="rotate(-90 250.9 115.9)">GPIO18</text>
<text x="253.5" y="115.9" transform="rotate(-90 253.5 115.9)">GPIO19</text>
<text x="166.4" y="120.4">GPIO22</text>
<text x="166.4" y="122.9">GPIO23</text>
<text x="166.4" y="125.4">GPIO24</text>
<text x="63.5" y="129.2">QSPI_SCLK</text>
<text x="63.5" y="126.7">~{QSPI_CS}</text>
<text x="63.5" y="131.8">QSPI_SD0</text>
<text x="166.4" y="128">GPIO25</text>
<text x="166.4" y="130.5">GPIO26</text>
<text x="63.5" y="134.3">QSPI_SD1</text>
<text x="63.5" y="136.9">QSPI_SD2</text>
<text x="166.4" y="133.1">GPIO27</text>
<text x="166.4" y="135.6">GPIO28</text>
<text x="63.5" y="139.4">QSPI_SD3</text>
<text x="166.4" y="138.1">GPIO29</text>
<text x="78.7" y="169.9">GPIO21</text>
</g>
<g font-size="1.8" fill="#0000c2">
<text x="137.7" y="51.5">22</text>
<text x="137.7" y="49.4">10</text>
<text x="137.7" y="56.2">42</text>
<text x="137.7" y="54.1">33</text>
<text x="137.7" y="58.5">43</text>
<text x="137.7" y="60.7">48</text>
<text x="137.7" y="62.8">49</text>
<text x="137.7" y="72.7">50</text>
<text x="175.3" y="130.5">ADC</text>
<text x="175.3" y="133.1">ADC</text>
<text x="175.3" y="135.6">ADC</text>
<text x="175.3" y="138.1">ADC</text>
</g>
<g font-size="1.8" fill="#008400">
<text x="122.2" y="59.3">C10</text>
<text x="122.2" y="69.5">C11</text>
<text x="122.2" y="72">C12</text>
<text x="122.2" y="74.5">C13</text>
</g>
<g font-size="1.1" fill="#840000">
<text x="125.8" y="115.6">4</text>
<text x="128" y="118" transform="rotate(-90 128 118)">1</text>
<text x="128" y="114.2" transform="rotate(-90 128 114.2)">3</text>
<text x="130.2" y="115.6">2</text>
</g>
<text font-size=".7" fill="#0000c2" x="127.3" y="116.2">12MHz</text>
</svg>
